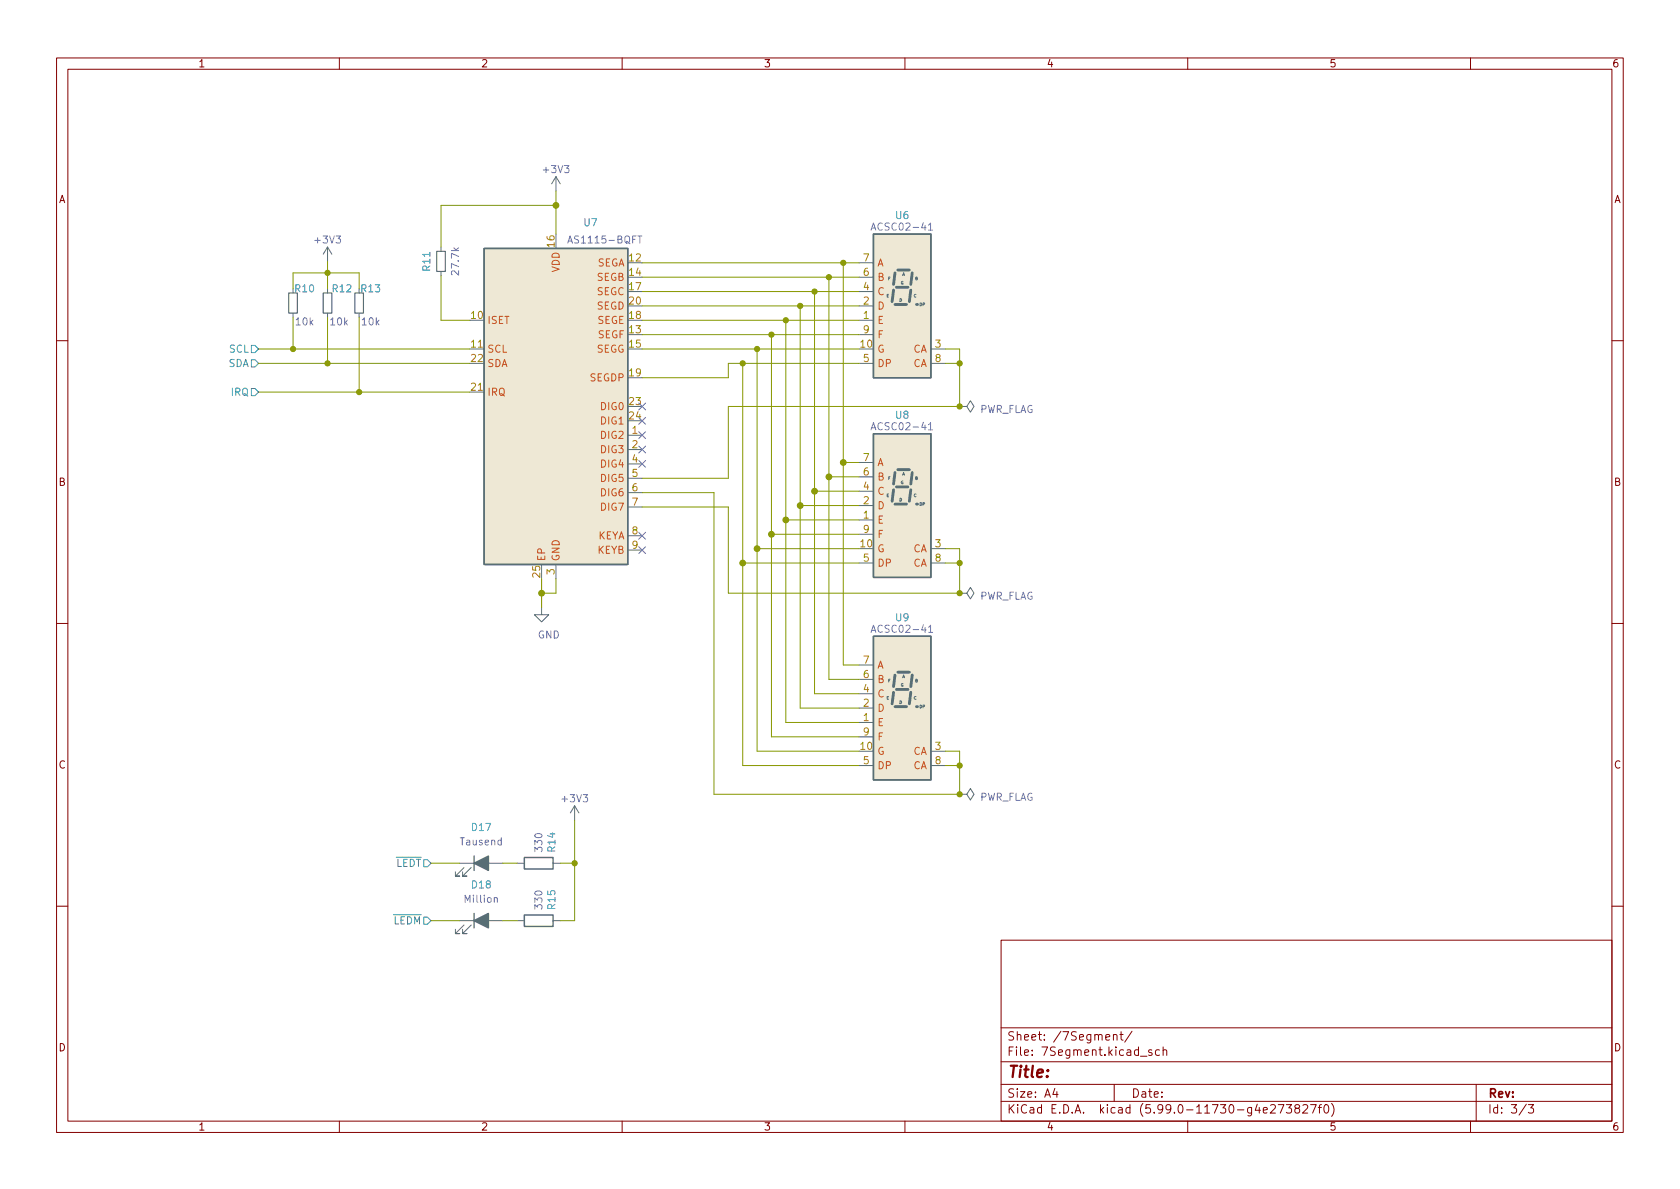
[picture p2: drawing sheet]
<svg xmlns="http://www.w3.org/2000/svg" width="297mm" height="210mm" viewBox="0 0 297 210" stroke-linecap="round" stroke-linejoin="round" font-family="sans-serif">
<g fill="none" stroke="#840000" stroke-width=".18">
<path d="M10 10.2h277v190.1h-277zM12 12.2h273v186.1h-273zM60 10.2v2M110 10.2v2M160 10.2v2M210 10.2v2M260 10.2v2M10 60.2h2M285 60.2h2M10 110.2h2M285 110.2h2M10 160.2h2"/>
<path d="M177 166.3h108v32h-108zM285 160.2h2M60 198.3v2M110 198.3v2M160 198.3v2M177 194.8h108M177 191.8h108M177 187.8h108M177 181.8h108M186.5 192.5l-.4 1h1M186.9 193v1M195.5 183.4l.7-.1-.1-.3-.4-.1-.2 .2 .1 .8h.5"/>
<path d="M196.9 183.1l.2-.2 .3 .1 .1 .9M196.9 182.9v1M197 191.8v3M198 182.9h.6M198.2 182.4v1.3l.4 .2M200.1 182.4l-1.2 1.9M201.6 186.8h1.2M203.6 185.7l-.3-.1-.2 .2v.3l.5 .1v.4h-.5M205 185.7l-.4-.1-.3 .3v.4l.1 .3h.6M205.6 185.8l.3-.2 .3 .1 .1 .9M205.6 185.1v1.5M210 198.3v2"/>
<path d="M224.6 195.5l.6-.2 .2 .2 .1 .3-.9 1h.9M226 195.3h1l-.6 1.5M227.4 195.3h1l-.5 .6 .4 .1v.7l-.2 .1h-.5l-.2-.1M229.2 196l-.3-.3 .1-.2 .2-.2 .4 .1 .2 .2-.1 .2-.6 .2-.2 .3 .1 .4 .2 .1h.4l.2-.3-.1-.4-.2-.1M230.4 195.5l.5-.2 .2 .2 .1 .3-.9 1h.9M231.7 195.3h1l-.6 1.5M233.1 195.8h.5M233.6 195.3l-.3 .2v1.3M234.3 195.4l.1-.1a.81 .81 0 0 1 .6 .7 .81 .81 0 0 1-.3 .8h-.1a.81 .81 0 0 1-.6-.6 .81 .81 0 0 1 .3-.8zM235.4 195.1a1.72 1.72 0 0 1 0 2.3M260 198.3v2M261 191.8v6.5"/>
<path d="M269.9 195.3l-1.3 1.9M270.2 195.3h1l-.6 .6 .5 .1v.7l-.2 .1h-.5l-.2-.1"/>
</g>
<g fill="none" stroke="#586e75" stroke-width=".18">
<path d="M98.3 31.2l-.8 1.3M98.3 31.2v2.6M98.3 31.2l.8 1.3M51.8 55.4v.7M57.9 43.7l-.8 1.3M57.9 43.7v2.5M57.9 51v.8M57.9 55.4v.7M57.9 43.7l.8 1.3M63.5 55.4v.7M78 43.7v.7M78 48v.8"/>
<path d="M83.1 61.7h2.5M83.1 69.3h2.5M111 77h2.5M111 79.5h2.5M98.3 99.8v2.6M111 82h2.5M111 84.6h2.5M111 87.1h2.5M111 89.7h2.5M111 94.7h2.5M111 97.3h2.5M95.8 107.4v1.3h1.2l-1.2 1.3-1.3-1.3h1.3"/>
<path d="M169.7 104.9h1.2l.7-1 .6 1-.6 1-.7-1M169.7 104.9h.1M81.3 152.6h7.6M82 153.4l-1.5 1.5h.8h-.8v-.7M83.3 153.4l-1.5 1.5h.7h-.7v-.7M91.4 152.6h1.3M97.8 152.6h1.3M101.6 142.5l-.8 1.3M101.6 142.5v2.5M101.6 142.5l.8 1.3M169.7 140.5h1.2l.7-1.1 .6 1.1-.6 1-.7-1M169.7 140.5h.1"/>
<path d="M91.4 162.8h1.3M97.8 162.8h1.3"/>
</g>
<path d="M51.1 51.8h1.5v3.6h-1.5zM57.1 51.8h1.6v3.6h-1.6zM62.7 51.8h1.6v3.6h-1.6zM77.2 44.4h1.5v3.6h-1.5z" fill="none" stroke="#586e75" stroke-width=".2"/>
<path d="M85.6 43.9h25.4v55.9h-25.4zM154.4 41.4h10.2v25.4h-10.2zM83.8 151.4v2.5M92.7 151.6h5.1v2.1h-5.1zM92.7 161.8h5.1v2h-5.1z" fill="none" stroke="#586e75" stroke-width=".25"/>
<g fill="#eee8d5" stroke="#eee8d5" stroke-width=".18">
<path d="M85.6 43.9h25.4v55.9h-25.4z"/>
<path d="M154.4 41.4h10.2v25.4h-10.2z"/>
</g>
<path d="M100.4 43l.4-1.3 .4 1.3M112.8 41.7h.7" fill="none" stroke="#6c71c4" stroke-width=".18"/>
<path d="M83.8 152.6l2.6-1.2v2.5z" fill="#586e75" stroke="#586e75" stroke-width=".25"/>
<path d="M158 51.3l-.3 2M158.2 53.8h2.1M158.2 48.3l-.2 2M158.5 50.8h2M158.7 47.7h2.1M161 51.3l-.2 2M161.3 48.3l-.3 2" fill="none" stroke="#586e75" stroke-width=".51"/>
<circle cx="162.1" cy="53.8" r=".25" fill="#586e75"/>
<path d="M151.9 56.6h2.5M151.9 54.1h2.5M151.9 51.6h2.5M151.9 49h2.5M151.9 46.5h2.5M151.9 59.2h2.5M151.9 64.3h2.5M164.6 61.7h2.5M164.6 64.3h2.5M81.3 162.8h7.6M82 163.6l-1.5 1.5h.8h-.8v-.8M83.3 163.6l-1.5 1.5h.7h-.7v-.8" fill="none" stroke="#586e75" stroke-width=".18"/>
<path d="M164.2 39.8l.3-.4v1.3M154 40.7l.4-1.3 .5 1.3M154.1 40.3h.6M164.2 40.7h.7M87.4 158.8l.2-.1 .3 .1v.8" fill="none" stroke="#6c71c4" stroke-width=".18"/>
<path d="M154.4 112.5h10.2v25.4h-10.2zM83.8 161.5v2.6" fill="none" stroke="#586e75" stroke-width=".25"/>
<path d="M83.8 162.8l2.6-1.3v2.6z" fill="#586e75" stroke="#586e75" stroke-width=".25"/>
<path d="M154.4 112.5h10.2v25.4h-10.2z" fill="#eee8d5" stroke="#eee8d5" stroke-width=".18"/>
<path d="M158.2 119.4l-.2 2M158.7 118.9h2.1M161.3 119.4l-.3 2M158 122.4l-.3 2.1M158.2 125h2.1M158.5 121.9h2M161 122.4l-.2 2.1" fill="none" stroke="#586e75" stroke-width=".51"/>
<circle cx="162.1" cy="125" r=".25" fill="#586e75"/>
<path d="M151.9 117.6h2.5M151.9 127.8h2.5M151.9 125.2h2.5M151.9 122.7h2.5M151.9 135.4h2.5M151.9 120.1h2.5M151.9 130.3h2.5M164.6 132.8h2.5M164.6 135.4h2.5" fill="none" stroke="#586e75" stroke-width=".18"/>
<path d="M154 111.8l.4-1.2 .5 1.2M154.1 111.5h.6M164.2 110.9l.3-.3v1.2M164.2 111.8h.7" fill="none" stroke="#6c71c4" stroke-width=".18"/>
<path d="M154.4 76.7h10.2v25.4h-10.2z" fill="#eee8d5" stroke="#eee8d5" stroke-width=".18"/>
<path d="M154.4 76.7h10.2v25.4h-10.2z" fill="none" stroke="#586e75" stroke-width=".25"/>
<path d="M158 86.6l-.3 2M158.2 89.1h2.1M158.2 83.6l-.2 2M158.5 86.1h2M158.7 83.1h2.1M161 86.6l-.2 2M161.3 83.6l-.3 2" fill="none" stroke="#586e75" stroke-width=".51"/>
<circle cx="162.1" cy="89.1" r=".25" fill="#586e75"/>
<path d="M169.7 71.9h1.2l.7-1 .6 1-.6 1-.7-1M169.7 71.9h.1M151.9 91.9h2.5M151.9 89.4h2.5M151.9 86.9h2.5M151.9 99.6h2.5M151.9 84.3h2.5M151.9 81.8h2.5M151.9 94.5h2.5M164.6 97h2.5M164.6 99.6h2.5" fill="none" stroke="#586e75" stroke-width=".18"/>
<g fill="none" stroke="#6c71c4" stroke-width=".18">
<path d="M112.9 71.3l1.2 1.2M112.9 73.8l1.2 1.2M112.9 78.9l1.2 1.2M112.9 76.3l1.2 1.3M114.1 71.3l-1.2 1.2M114.1 73.8l-1.2 1.2M114.1 78.9l-1.2 1.2M114.1 76.3l-1.2 1.3M154 76l.4-1.3 .5 1.3M154.1 75.6h.6M164.2 75.1l.3-.4v1.3M164.2 76h.7"/>
<path d="M112.9 94.1l1.2 1.2M112.9 81.4l1.2 1.2M112.9 96.7l1.2 1.2M114.1 94.1l-1.2 1.2M114.1 81.4l-1.2 1.2M114.1 96.7l-1.2 1.2"/>
</g>
<path d="M44.4 63.6h.7l.6 .7-.6 .6h-.7zM44.4 61.1h.7l.6 .6-.6 .7h-.7zM44.4 68.7h.7l.6 .6-.6 .7h-.7zM74.9 152h.7l.6 .6-.6 .7h-.7zM74.9 162.2h.7l.6 .6-.6 .6h-.7z" fill="none" stroke="#2aa198" stroke-width=".18"/>
<g fill="none" stroke="#859900" stroke-width=".18">
<path d="M98.3 36.3h-20.3v7.4M98.3 33.8v7.6M51.8 51v-2.7h11.7v2.7M51.8 56.1v5.6M57.9 46.2v4.8M57.9 56.1v8.2M63.5 56.1v13.2M78 48.8v7.8h5.1M113.5 56.6h38.4M113.5 46.5h38.4M113.5 59.2h38.4M113.5 54.1h38.4"/>
<path d="M113.5 51.6h38.4M113.5 49h38.4M136.4 59.2v71.1h15.5M138.9 56.6v71.2h13M141.5 54.1v71.1h10.4M144 51.6v71.1h7.9M146.6 49v71.1h5.3M149.1 46.5v71.1h2.8M45.7 64.3h37.4M45.7 69.3h37.4M45.7 61.7h37.4M113.5 61.7h38.4"/>
<path d="M131.3 64.3v71.1h20.6M133.9 61.7v71.1h18M151.9 64.3h-23.1v2.5h-15.3M167.1 64.3h2.6M167.1 61.7h2.6v10.2h-40.9v12.7h-15.3M113.5 89.7h15.3v15.2h40.9v-7.9h-2.6M113.5 87.1h12.7v53.4h43.5v-7.7h-2.6M131.3 99.6h20.6M133.9 97h18M136.4 94.5h15.5M138.9 91.9h13M141.5 89.4h10.4"/>
<path d="M144 86.9h7.9M146.6 84.3h5.3M149.1 81.8h2.8M167.1 99.6h2.6M95.8 102.4v5M98.3 102.4v2.5h-2.5M167.1 135.4h2.6M76.2 152.6h5.1M88.9 152.6h2.5M99.1 152.6h2.5M101.6 145v17.8h-2.5M76.2 162.8h5.1"/>
<path d="M88.9 162.8h2.5"/>
</g>
<g fill="#859900" stroke="#859900" stroke-width=".18">
<circle cx="57.9" cy="48.3" r=".46"/>
<circle cx="51.8" cy="61.7" r=".46"/>
<circle cx="57.9" cy="64.3" r=".46"/>
<circle cx="63.5" cy="69.3" r=".46"/>
<circle cx="98.3" cy="36.3" r=".51"/>
<circle cx="133.9" cy="61.7" r=".46"/>
<circle cx="136.4" cy="59.2" r=".46"/>
<circle cx="138.9" cy="56.6" r=".46"/>
<circle cx="141.5" cy="54.1" r=".46"/>
<circle cx="149.1" cy="46.5" r=".46"/>
<circle cx="146.6" cy="49" r=".46"/>
<circle cx="169.7" cy="64.3" r=".46"/>
<circle cx="169.7" cy="71.9" r=".46"/>
<circle cx="131.3" cy="99.6" r=".51"/>
<circle cx="133.9" cy="97" r=".51"/>
<circle cx="101.6" cy="152.6" r=".46"/>
<circle cx="95.8" cy="104.9" r=".51"/>
<circle cx="131.3" cy="64.3" r=".46"/>
<circle cx="144" cy="51.6" r=".46"/>
<circle cx="141.5" cy="89.4" r=".51"/>
<circle cx="144" cy="86.9" r=".51"/>
<circle cx="146.6" cy="84.3" r=".51"/>
<circle cx="149.1" cy="81.8" r=".51"/>
<circle cx="169.7" cy="135.4" r=".46"/>
<circle cx="169.7" cy="140.5" r=".46"/>
<circle cx="136.4" cy="94.5" r=".51"/>
<circle cx="138.9" cy="91.9" r=".51"/>
<circle cx="169.7" cy="99.6" r=".46"/>
<circle cx="169.7" cy="104.9" r=".46"/>
</g>
<text font-size="2.8" fill="#840000" x="178" y="190.6">Title:</text>
<g font-size="2.1" fill="#840000">
<text x="178" y="184">Sheet: /7Segment/</text>
<text x="178" y="186.7">File: 7Segment.kicad_sch</text>
<text x="178" y="196.9">KiCad E.D.A. kicad (5.99.0-11730-g4e273827f0)</text>
<text x="178" y="194.1">Size: A4</text>
<text x="200" y="194.1">Date:</text>
<text x="263" y="194.1">Rev:</text>
<text x="263" y="196.9">Id: 3/3</text>
</g>
<g font-size="1.8" fill="#840000">
<text x="35" y="11.9">1</text>
<text x="85" y="11.9">2</text>
<text x="135" y="11.9">3</text>
<text x="185" y="11.9">4</text>
<text x="235" y="11.9">5</text>
<text x="285" y="11.9">6</text>
<text x="10.3" y="35.9">A</text>
<text x="285.3" y="35.9">A</text>
<text x="10.3" y="85.9">B</text>
<text x="285.3" y="85.9">B</text>
<text x="10.3" y="135.9">C</text>
<text x="285.3" y="135.9">C</text>
<text x="10.3" y="185.9">D</text>
<text x="285.3" y="185.9">D</text>
<text x="35" y="199.9">1</text>
<text x="85" y="199.9">2</text>
<text x="135" y="199.9">3</text>
<text x="185" y="199.9">4</text>
<text x="235" y="199.9">5</text>
<text x="285" y="199.9">6</text>
</g>
<g font-size="1.8" fill="#6c71c4">
<text x="96.2" y="30.6">+3V3</text>
<text x="154.7" y="40.8">ACSC02-41</text>
<text x="55.8" y="43">+3V3</text>
<text x="101" y="43">AS1115-BQFT</text>
<text x="81.2" y="48.4" transform="rotate(-90 81.2 48.4)">27.7k</text>
<text x="52.4" y="57.5">10k</text>
<text x="58.5" y="57.5">10k</text>
<text x="64.1" y="57.5">10k</text>
<text x="154.7" y="76.1">ACSC02-41</text>
<text x="173.1" y="73">PWR_FLAG</text>
<text x="173.1" y="106">PWR_FLAG</text>
<text x="95.1" y="112.9">GND</text>
<text x="154.7" y="111.9">ACSC02-41</text>
<text x="99.5" y="141.9">+3V3</text>
<text x="173.1" y="141.6">PWR_FLAG</text>
<text x="81.5" y="149.5">Tausend</text>
<text x="95.9" y="150.5" transform="rotate(-90 95.9 150.5)">330</text>
<text x="82.3" y="159.6">Million</text>
<text x="95.9" y="160.6" transform="rotate(-90 95.9 160.6)">330</text>
</g>
<g font-size="1.8" fill="#268bd2">
<text x="103.3" y="40">U7</text>
<text x="158.4" y="38.7">U6</text>
<text x="76.1" y="47.8" transform="rotate(-90 76.1 47.8)">R11</text>
<text x="52.2" y="51.7">R10</text>
<text x="58.8" y="51.7">R12</text>
<text x="63.9" y="51.7">R13</text>
<text x="158.4" y="74">U8</text>
<text x="158.4" y="109.8">U9</text>
<text x="83.5" y="146.9">D17</text>
<text x="98.2" y="150.6" transform="rotate(-90 98.2 150.6)">R14</text>
<text x="83.5" y="157.1">D18</text>
<text x="98.2" y="160.7" transform="rotate(-90 98.2 160.7)">R15</text>
</g>
<g font-size="1.8" fill="#b58900">
<text x="98" y="43.6" transform="rotate(-90 98 43.6)">16</text>
<text x="111.3" y="46.2">12</text>
<text x="152.7" y="46.2">7</text>
<text x="111.3" y="48.8">14</text>
<text x="111.3" y="51.3">17</text>
<text x="111.3" y="53.8">20</text>
<text x="152.7" y="53.8">2</text>
<text x="152.7" y="51.3">4</text>
<text x="152.7" y="48.8">6</text>
<text x="83.3" y="56.4">10</text>
<text x="111.3" y="58.9">13</text>
<text x="111.3" y="56.4">18</text>
<text x="152.7" y="56.4">1</text>
<text x="152.7" y="58.9">9</text>
<text x="83.3" y="61.5">11</text>
<text x="83.3" y="64">22</text>
<text x="111.3" y="61.5">15</text>
<text x="152.2" y="61.5">10</text>
<text x="152.7" y="64">5</text>
<text x="165.4" y="61.5">3</text>
<text x="165.4" y="64">8</text>
<text x="83.3" y="69.1">21</text>
<text x="111.3" y="66.5">19</text>
<text x="111.3" y="71.6">23</text>
<text x="111.3" y="74.2">24</text>
<text x="111.8" y="76.7">1</text>
<text x="111.8" y="79.2">2</text>
<text x="111.8" y="81.8">4</text>
<text x="152.7" y="81.5">7</text>
<text x="111.8" y="84.3">5</text>
<text x="111.8" y="86.9">6</text>
<text x="111.8" y="89.4">7</text>
<text x="152.7" y="89.1">2</text>
<text x="152.7" y="86.6">4</text>
<text x="152.7" y="84.1">6</text>
<text x="111.8" y="94.5">8</text>
<text x="152.7" y="91.7">1</text>
<text x="152.7" y="94.2">9</text>
<text x="98" y="101.6" transform="rotate(-90 98 101.6)">3</text>
<text x="111.8" y="97">9</text>
<text x="152.2" y="96.8">10</text>
<text x="152.7" y="99.3">5</text>
<text x="165.4" y="96.8">3</text>
<text x="165.4" y="99.3">8</text>
<text x="95.5" y="102.1" transform="rotate(-90 95.5 102.1)">25</text>
<text x="152.7" y="119.9">6</text>
<text x="152.7" y="117.3">7</text>
<text x="152.7" y="125">2</text>
<text x="152.7" y="122.4">4</text>
<text x="152.7" y="127.5">1</text>
<text x="152.7" y="130">9</text>
<text x="152.2" y="132.6">10</text>
<text x="152.7" y="135.1">5</text>
<text x="165.4" y="132.6">3</text>
<text x="165.4" y="135.1">8</text>
</g>
<g font-size="1.8" fill="#cb4b16">
<text x="105.5" y="47.1">SEGA</text>
<text x="155.1" y="47.1">A</text>
<text x="98.9" y="48.2" transform="rotate(-90 98.9 48.2)">VDD</text>
<text x="105.5" y="49.7">SEGB</text>
<text x="105.5" y="52.2">SEGC</text>
<text x="155.1" y="52.2">C</text>
<text x="155.1" y="49.7">B</text>
<text x="86.1" y="57.3">ISET</text>
<text x="105.5" y="54.7">SEGD</text>
<text x="105.6" y="57.3">SEGE</text>
<text x="105.7" y="59.8">SEGF</text>
<text x="155.1" y="57.3">E</text>
<text x="155.1" y="54.7">D</text>
<text x="155.1" y="59.8">F</text>
<text x="86.1" y="62.4">SCL</text>
<text x="86.1" y="64.9">SDA</text>
<text x="105.4" y="62.4">SEGG</text>
<text x="155.1" y="62.4">G</text>
<text x="155.1" y="64.9">DP</text>
<text x="161.4" y="62.4">CA</text>
<text x="161.4" y="64.9">CA</text>
<text x="86.1" y="70">IRQ</text>
<text x="104.3" y="67.4">SEGDP</text>
<text x="106.4" y="77.6">DIG2</text>
<text x="106.4" y="72.5">DIG0</text>
<text x="106.4" y="75.1">DIG1</text>
<text x="106.4" y="80.1">DIG3</text>
<text x="106.4" y="82.7">DIG4</text>
<text x="155.1" y="82.4">A</text>
<text x="106.4" y="85.2">DIG5</text>
<text x="106.4" y="87.8">DIG6</text>
<text x="155.1" y="87.5">C</text>
<text x="155.1" y="85">B</text>
<text x="105.6" y="95.4">KEYA</text>
<text x="106.4" y="90.3">DIG7</text>
<text x="155.1" y="92.6">E</text>
<text x="155.1" y="90">D</text>
<text x="155.1" y="95.1">F</text>
<text x="96.4" y="99.3" transform="rotate(-90 96.4 99.3)">EP</text>
<text x="98.9" y="99.3" transform="rotate(-90 98.9 99.3)">GND</text>
<text x="105.6" y="97.9">KEYB</text>
<text x="155.1" y="97.7">G</text>
<text x="155.1" y="100.2">DP</text>
<text x="161.4" y="97.7">CA</text>
<text x="161.4" y="100.2">CA</text>
<text x="155.1" y="118.2">A</text>
<text x="155.1" y="125.9">D</text>
<text x="155.1" y="123.3">C</text>
<text x="155.1" y="120.8">B</text>
<text x="155.1" y="128.4">E</text>
<text x="155.1" y="130.9">F</text>
<text x="155.1" y="133.5">G</text>
<text x="155.1" y="136">DP</text>
<text x="161.4" y="133.5">CA</text>
<text x="161.4" y="136">CA</text>
</g>
<g font-size="1.8" fill="#2aa198">
<text x="40.3" y="64.9">SDA</text>
<text x="40.5" y="62.4">SCL</text>
<text x="40.9" y="70">IRQ</text>
<text x="68.6" y="153.3">~{LEDT}</text>
<text x="68.2" y="163.4">~{LEDM}</text>
</g>
<g font-size=".7" fill="#586e75">
<text x="156.7" y="52.6">E</text>
<text x="157" y="49.5">F</text>
<text x="159" y="53.3">D</text>
<text x="159.2" y="50.3">G</text>
<text x="159.5" y="48.8">A</text>
<text x="161.5" y="52.6">C</text>
<text x="161.8" y="49.5">B</text>
<text x="162.6" y="54.1">DP</text>
<text x="156.7" y="87.9">E</text>
<text x="157" y="84.8">F</text>
<text x="159" y="88.6">D</text>
<text x="159.2" y="85.6">G</text>
<text x="159.5" y="84.1">A</text>
<text x="161.5" y="87.9">C</text>
<text x="161.8" y="84.8">B</text>
<text x="162.6" y="89.4">DP</text>
<text x="159.5" y="119.9">A</text>
<text x="156.7" y="123.7">E</text>
<text x="157" y="120.6">F</text>
<text x="159" y="124.5">D</text>
<text x="159.2" y="121.4">G</text>
<text x="161.5" y="123.7">C</text>
<text x="161.8" y="120.6">B</text>
<text x="162.6" y="125.2">DP</text>
</g>
</svg>
